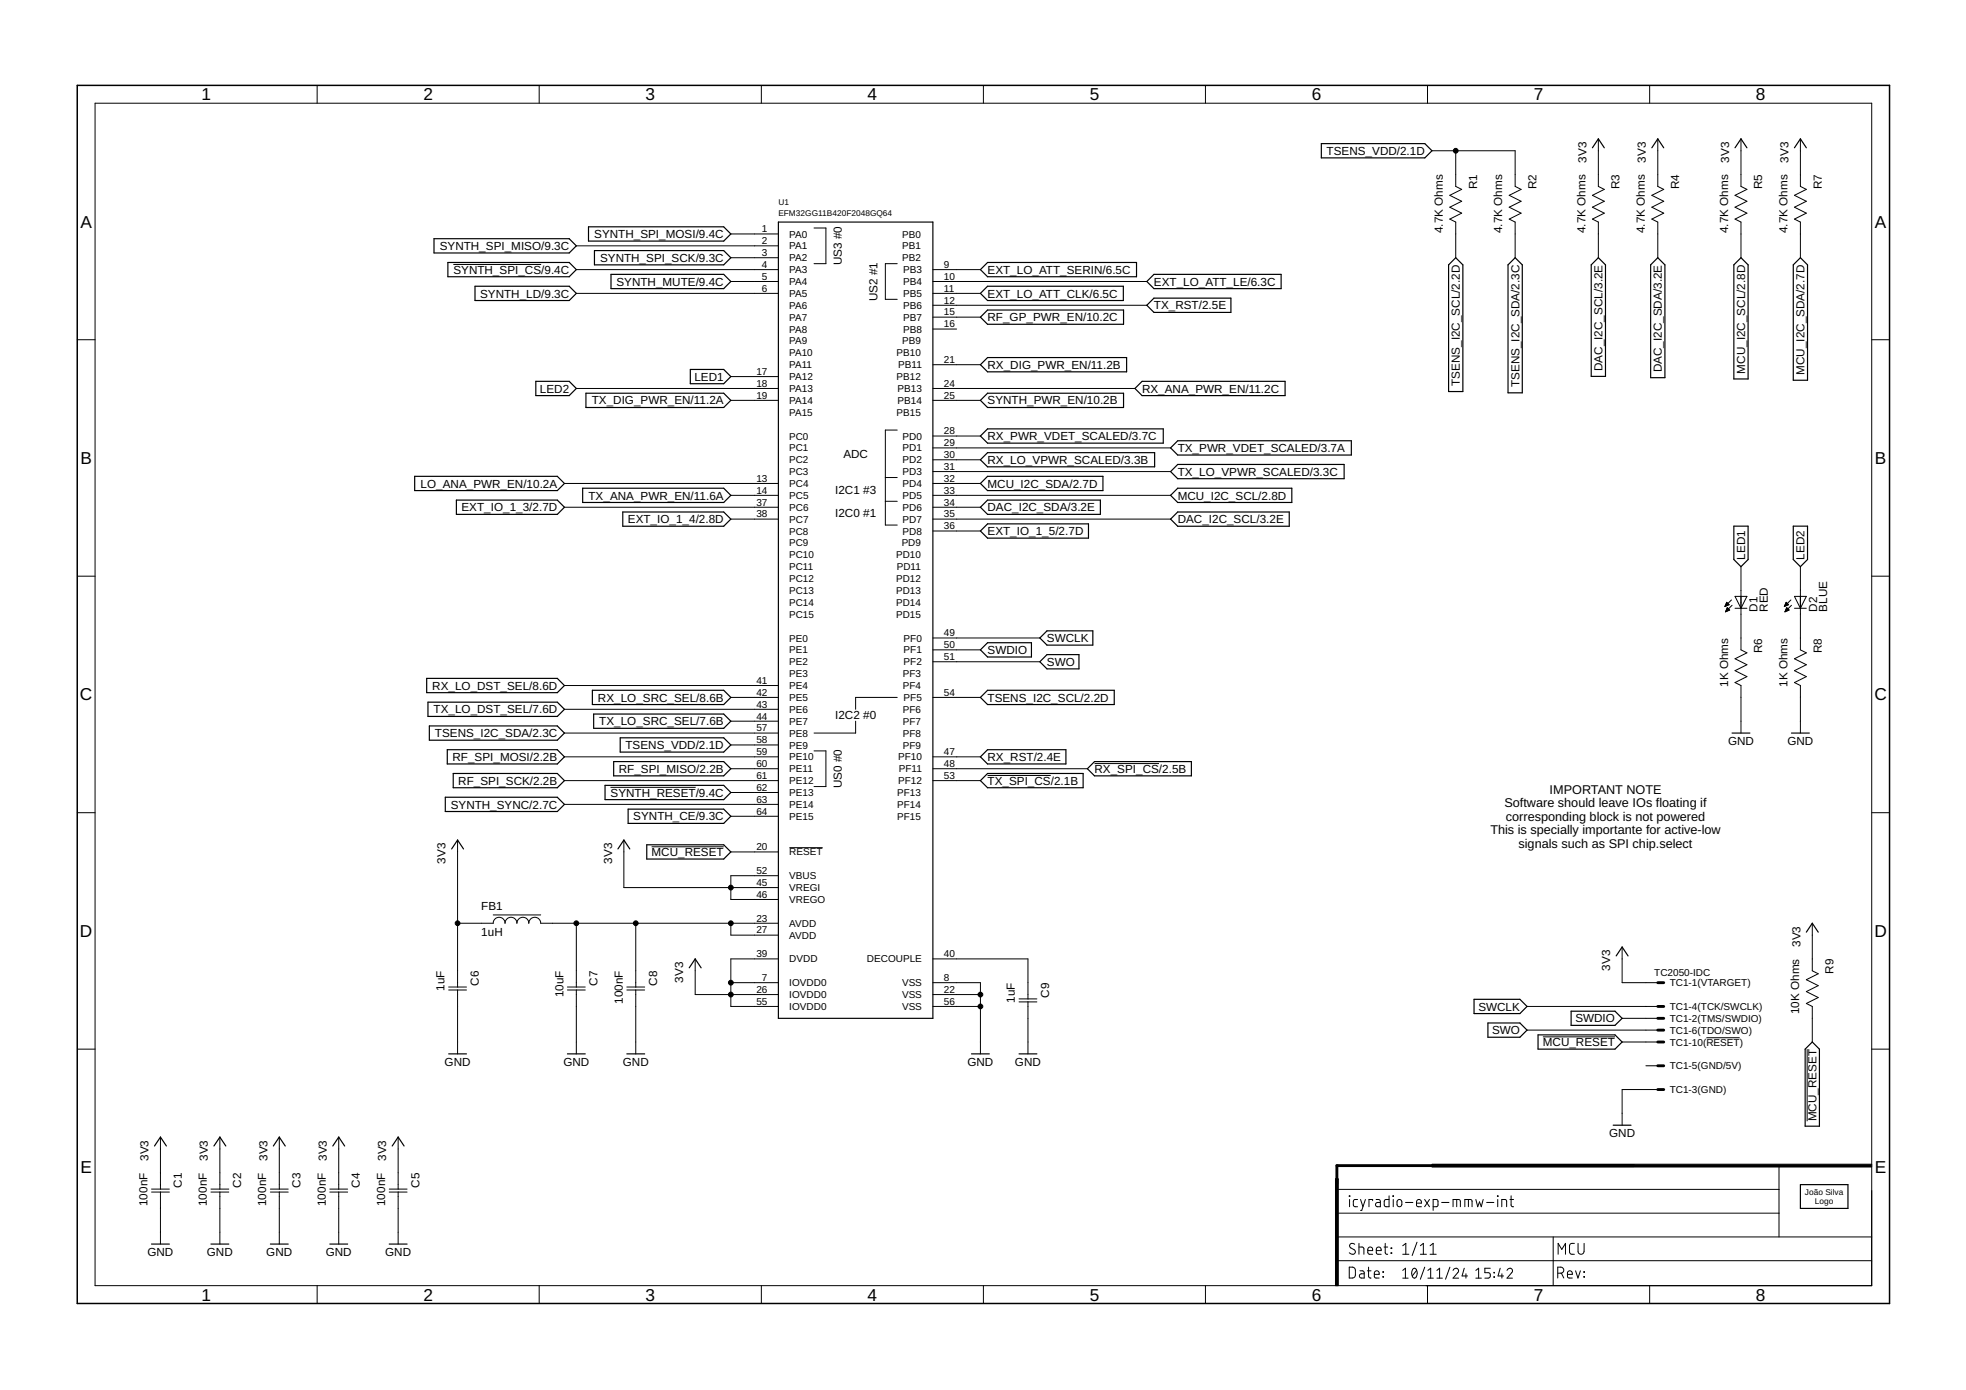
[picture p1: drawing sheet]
<svg xmlns="http://www.w3.org/2000/svg" width="420mm" height="297mm" viewBox="0 0 420 297" stroke-linecap="round" stroke-linejoin="round" font-family="sans-serif">
<g fill="none" stroke="#000" stroke-width=".21">
<path d="M67.8 18.2v3.9M115.2 18.2v3.9M162.7 18.2v3.9M210.2 18.2v3.9M257.6 18.2v3.9M305.1 18.2v3.9M352.6 18.2v3.9M20.3 22.1h379.7v252.6h-379.7zM306 32.2h17.8v7.6l1.3 .7-2.6 1.2 2.6 1.3-2.6 1.3 2.6 1.3-2.6 1.2 1.3 .7v7.6M311.1 32.2v7.6l1.3 .7-2.6 1.2 2.6 1.3-2.6 1.3 2.6 1.3-2.6 1.2 1.3 .7v7.6M341.6 29.7v10.1l1.3 .7-2.6 1.2 2.6 1.3-2.6 1.3 2.6 1.3-2.6 1.2 1.3 .7v7.6M354.3 29.7v10.1l1.3 .7-2.6 1.2 2.6 1.3-2.6 1.3 2.6 1.3-2.6 1.2 1.3 .7v7.6"/>
<path d="M372.1 29.7v10.1l1.2 .7-2.5 1.2 2.5 1.3-2.5 1.3 2.5 1.3-2.5 1.2 1.3 .7v7.6M384.8 29.7v10.1l1.2 .7-2.5 1.2 2.5 1.3-2.5 1.3 2.5 1.3-2.5 1.2 1.3 .7v7.6M96.9 56.5h18.8M123.2 52.5h43.1M123.2 57.6h43.1M156.2 50h10.1M156.2 55.1h10.1M174 48.7h2.5v7.6h-2.5M191.7 56.3h-2.5v7.7h2.5M199.4 57.6h10.1M16.5 72.6h3.8M123.2 62.7h43.1"/>
<path d="M156.2 60.2h10.1M199.4 60.2h45.7M199.4 62.7h10.1M199.4 65.2h45.7M199.4 67.8h10.1M199.4 70.3h5M199.4 77.9h10.1M400 72.6h3.8M123.2 83h43.1M156.2 80.5h10.1M156.2 85.6h10.1M191.7 91.9h-2.5v20.3h2.5"/>
<path d="M199.4 85.6h10.1M199.4 83h43.1M199.4 93.2h10.1M199.4 95.7h50.8M199.4 98.3h10.1M120.6 103.3h45.7M120.6 108.4h45.7M156.2 105.9h10.1M156.2 110.9h10.1M189.2 102h2.5M189.2 107.1h2.5M199.4 103.3h10.1"/>
<path d="M199.4 105.9h50.8M199.4 100.8h50.8M199.4 108.4h10.1M199.4 113.5h10.1M199.4 110.9h50.8M16.5 123.1h3.8M199.4 136.3h22.8M199.4 138.9h10.1M368.7 129.6h.1M368.7 129.5h.3M368.7 129.3h.6M368.8 129.2h.7"/>
<path d="M368.8 130.7h.2M368.9 129.1h.5M368.9 130.6h.4M368.9 129h.4M368.9 130.4h.6M369 128.9h.2M369 130.3h.6M369 128.7h.1M369 130.2h.5M369.1 130.1h.3M369.1 129.9h.1M369.1 129.9l.6 .5-.9 .3z"/>
<path d="M369.5 129.2l-.5-.5-.4 .9M369.5 129.2l-.9 .4M370 128.2l-1.4 1.4M370.2 129.3l-1.4 1.4M370.8 130h2.5M370.8 127.4h2.5l-1.2 2.6zM372.1 121.1v17.8l1.2 .6-2.5 1.3 2.5 1.2-2.5 1.3 2.5 1.3-2.5 1.3 1.3 .6v10.2M381.4 129.6h.1M381.4 129.5h.3M381.4 129.3h.6M381.5 129.2h.7M381.5 130.7h.2"/>
<path d="M381.6 129.1h.5M381.6 130.6h.4M381.6 129h.4M381.6 130.4h.6M381.7 128.9h.1M381.7 130.3h.6M381.7 130.2h.5M381.7 128.7h.1M381.8 130.1h.2M381.8 129.9h.1M381.8 129.9l.6 .5-.9 .3zM382.2 129.2l-.5-.5-.4 .9"/>
<path d="M382.2 129.2l-.9 .4M382.7 128.2l-1.4 1.4M382.9 129.3l-1.4 1.4M383.5 127.4h2.5l-1.2 2.6zM383.5 130h2.5M384.8 121.1v17.8l1.2 .6-2.5 1.3 2.5 1.2-2.5 1.3 2.5 1.3-2.5 1.3 1.3 .6v10.2M400 123.1h3.8M120.6 156.7h45.7M120.6 146.5h45.7M120.6 151.6h45.7M156.2 149h10.1M156.2 154.1h10.1"/>
<path d="M156.2 159.2h10.1M182.9 154.1v2.6h-8.9M191.7 149h-8.8v2.6M199.4 149h10.1M199.4 141.4h22.8M16.5 173.7h3.8M97.8 179.5v31.4M120.6 161.7h45.7M120.6 166.8h45.7M120.6 171.9h45.7M130.5 168.3h18.2M133.3 179.5v10.2h33"/>
<path d="M156.2 164.3h10.1M156.2 169.4h10.1M156.2 174.4h10.1M174 160.5h2.5v7.6h-2.5M199.4 161.7h10.1M199.4 164.3h33M199.4 166.8h10.1M211.1 165.7h13.5M233.9 163.2h13.8M400 173.7h3.8M97.8 197.3h7.6a1.26 1.26 0 0 1 1.3-1.3 1.26 1.26 0 0 1 1.2 1.3 1.27 1.27 0 0 1 1.3-1.3 1.27 1.27 0 0 1 1.3 1.3 1.27 1.27 0 0 1 1.2-1.3 1.27 1.27 0 0 1 1.3 1.3 1.27 1.27 0 0 1 1.3-1.3 1.27 1.27 0 0 1 1.2 1.3h50.8M105.4 195.5h10.1"/>
<path d="M123.2 197.3v13.6M135.9 197.3v13.6M139.3 181h15.4M156.2 182.1h10.1M156.2 197.3v2.5h10.1M166.3 187.1h-10.1v5.1h10.1M168.7 181.1h7.1M387.3 197.3v10.2l1.3 .6-2.6 1.3 2.6 1.2-2.6 1.3 2.6 1.3-2.6 1.2 1.3 .7v7.6M95.9 210.9h3.8M95.9 211.6h3.8M97.8 211.6v13.6M121.3 210.9h3.8"/>
<path d="M121.3 211.6h3.8M123.2 211.6v13.6M134 210.9h3.8M134 211.6h3.8M135.9 211.6v13.6M148.6 204.9v7.6h17.7M156.2 210h10.1M166.3 204.9h-10.1v10.2h10.1M199.4 210h10.1v15.2M199.4 215.1h10.1M199.4 204.9h20.3v8.6M199.4 212.5h10.1"/>
<path d="M217.8 213.5h3.8M217.8 214.1h3.8M219.7 214.1v11.1M326.3 215.1h28M346.7 202.4v7.6h7.6M346.7 217.6h7.6M16.5 224.2h3.8M326.3 220.1h28M329.7 221.6h15.4M346.7 222.7h7.6M351.7 227.8h2.6M354.3 232.8h-7.6v7.7"/>
<path d="M364.7 221.8h7.1M386.2 224.2v15.4M400 224.2h3.8M32.4 254.1h3.8M32.4 254.7h3.8M34.3 243v11.1M34.3 254.7v11.2M45.1 254.1h3.8M45.1 254.7h3.8M47 243v11.1M47 254.7v11.2M57.8 254.1h3.8"/>
<path d="M57.8 254.7h3.8M59.7 243v11.1M59.7 254.7v11.2M70.5 254.1h3.8M70.5 254.7h3.8M72.4 243v11.1M72.4 254.7v11.2M83.2 254.1h3.8M83.2 254.7h3.8M85.1 243v11.1M85.1 254.7v11.2M285.7 254.2h94.5"/>
<path d="M285.7 259.2h94.5M288.4 255.5l.1 .2zM288.4 256.3v1.6M290.1 256.3h-.6l-.3 .4 .1 1.1 .8 .1M290.8 256.3l.5 1.6M291.8 256.3l-.8 2.4h-.2M293.3 256.6v-.3h-.7v1.6M294.1 256.3h.6l.3 .4v1.2h-.6a.46 .46 0 0 1-.4-.5 .46 .46 0 0 1 .4-.4h.6M296.9 255.5v2.4h-.8l-.3-.4 .1-.9 .2-.3h.8M297.7 255.5l.1 .2zM297.8 256.3v1.6M298.8 256.4l.4-.1a.92 .92 0 0 1 .1 1.5l-.3 .1a.92 .92 0 0 1-.2-1.5z"/>
<path d="M300.4 257h1.5M302.7 257.1h1.1a.55 .55 0 0 0-.4-.8 .55 .55 0 0 0-.7 .5l.1 1 1 .1M304.5 256.3l1 1.6M305.5 256.3l-1 1.6M306.3 257.9h.8l.2-.3v-1l-.2-.3h-.8v2.4M308.1 257h1.6M310.5 257.9v-1.6l1.5 .1 .1 1.5M311.3 256.3v1.6M313.1 257.9v-1.6l1.4 .1 .1 1.5M313.8 256.3v1.6M315.4 256.3l.4 1.6 .4-1.1 .4 1.1 .4-1.6M317.7 257h1.6"/>
<path d="M320 255.5l.1 .2zM320.1 256.3v1.6M321 257.9v-1.6l.9 .1 .1 1.5M322.7 256.3h.8M322.9 255.5l.1 2.1 .5 .3M380.2 249.1v15.2M67.8 274.7v3.9M115.2 274.7v3.9M162.7 274.7v3.9M210.2 274.7v3.9M257.6 274.7v3.9M285.7 269.4h114.3"/>
<path d="M285.7 264.3h114.3M288.4 270.8h.8l.4 .4v1.5l-.4 .4h-.8zM289.5 265.9a.58 .58 0 0 0-.9-.1 .58 .58 0 0 0 .1 .9l.7 .4a.58 .58 0 0 1 .1 .8 .58 .58 0 0 1-.9 0l-.2-.2M290.4 266.5l1 .1 .1 1.4M290.4 265.7v2.3M290.6 271.6h.7l.2 .3v1.2h-.5a.46 .46 0 0 1-.5-.4 .46 .46 0 0 1 .5-.5h.5M292.2 271.6h.8M292.3 267.3h1a.54 .54 0 0 0-.3-.8 .54 .54 0 0 0-.7 .5l.1 .9 .9 .1M292.5 270.8v1.9l.1 .3 .4 .1M293.7 272.3h1a.54 .54 0 0 0-.3-.7 .54 .54 0 0 0-.7 .5l.1 .9 .9 .1M294.1 267.3h1.1a.54 .54 0 0 0-.4-.8 .54 .54 0 0 0-.7 .5l.1 .9 1 .1M295.6 272.8l.1 .1z"/>
<path d="M295.6 271.8l.1 .1zM295.8 266.5h.8M296 265.7l.1 2.1 .5 .2M297.3 266.7l.1 .1zM297.3 267.7l.1 .1zM299.8 268h1.3M299.8 273.1h1.1M299.8 271.5l.6-.5v2.1M299.8 266.2l.6-.5v2.3M302 271.2l.1-.1a.88 .88 0 0 1 .8 1.2l-.1 .3a.51 .51 0 0 1-.5 .5 .51 .51 0 0 1-.5-.5l-.1-.8zM302.7 271.5l-.9 1.2M302.8 265.5l-1 2.8"/>
<path d="M303.6 268h1.2M303.6 266.2l.6-.5v2.3M304.5 270.8l-.9 2.6M305.1 274.7v3.9M305.2 273.1h1.1M305.2 271.5l.6-.5v2.1M305.6 268h1.3M305.6 266.2l.7-.5v2.3M307.1 273.1h1.2M307.1 271.5l.6-.5v2.1M309.9 270.8l-1 2.6M310.5 271.5a.58 .58 0 0 1 .9-.5 .58 .58 0 0 1 .1 1l-1 1.1h1.2"/>
<path d="M312.9 271l-.4 1.7h1.1M313.3 272.2v.9M315.4 273.1h1.2M315.4 271.5l.6-.5v2.1M318.5 271h-1.2v1h.7a.59 .59 0 0 1 .5 .6 .59 .59 0 0 1-.5 .5h-.7M319.3 271.9l.1 .1zM319.3 272.8l.1 .2zM320.6 271l-.5 1.7h1.2M321 272.2v.9M322.1 271.5a.58 .58 0 0 1 .8-.5 .58 .58 0 0 1 .2 1l-1 1.1h1.1M331.9 264.3v10.4M332.9 272.1h.6a.65 .65 0 0 0 .7-.7 .65 .65 0 0 0-.7-.6h-.6v2.3"/>
<path d="M333 268v-2.3l.8 1.3 .8-1.3v2.3M333.7 272.1l.5 1M335 272.3h1a.54 .54 0 0 0-.3-.7 .54 .54 0 0 0-.7 .5l.1 .9 .9 .1M336.5 265.7h-.8l-.3 .5v1.5l.4 .3h.7M336.7 271.6l.5 1.5 .6-1.5M337.2 265.7v1.7a.65 .65 0 0 0 .7 .6 .65 .65 0 0 0 .6-.6v-1.7M338.5 271.8l.1 .1zM338.5 272.8l.1 .1zM352.6 274.7v3.9"/>
</g>
<g fill="none" stroke="#000" stroke-width=".25">
<path d="M282.4 30.7h22.1l1.5 1.5-1.5 1.5h-22.1zM340.3 31.6l1.3-1.9 1.3 1.9M353 31.6l1.3-1.9 1.3 1.9M370.8 31.6l1.3-1.9 1.2 1.9M383.5 31.6l1.3-1.9 1.2 1.9M92.8 51h28.8l1.6 1.5-1.6 1.6h-28.8zM95.7 56.1h25.9l1.6 1.5-1.6 1.5h-25.9zM125.8 48.5h28.9l1.5 1.5-1.5 1.5h-28.9zM127 53.6h27.7l1.5 1.5-1.5 1.5h-27.7zM130.6 58.6h24.1l1.5 1.6-1.5 1.5h-24.1zM166.3 47.5h33.1v170.1h-33.1zM209.5 57.6l1.6-1.5h31.8v3h-31.8z"/>
<path d="M311.1 55.1l1.5 1.5v27.1h-3v-27.1zM323.8 55.1l1.5 1.5v27.3h-3v-27.3zM341.6 55.1l1.5 1.5v23.8h-3v-23.8zM354.3 55.1l1.5 1.5v24.1h-3v-24.1zM372.1 55.1l1.5 1.5v24.4h-3.1v-24.4zM384.8 55.1l1.5 1.5v24.7h-3.1v-24.7zM101.5 61.2h20.1l1.6 1.5-1.6 1.5h-20.1zM147.5 79h7.2l1.5 1.5-1.5 1.5h-7.2zM209.5 67.8l1.6-1.5h29v3h-29zM209.5 62.7l1.6-1.5h29v3h-29zM209.5 77.9l1.6-1.5h29.7v3.1h-29.7zM245.1 60.2l1.5-1.6h27.2v3.1h-27.2z"/>
<path d="M245.1 65.2l1.5-1.5h16.5v3.1h-16.5zM114.5 81.5h7.1l1.6 1.5-1.6 1.5h-7.1zM125.2 84h29.5l1.5 1.6-1.5 1.5h-29.5zM209.5 98.3l1.6-1.6h35.7v3.1h-35.7zM209.5 93.2l1.6-1.5h37.5v3h-37.5zM209.5 85.6l1.6-1.6h29v3.1h-29zM242.5 83l1.6-1.5h30.5v3h-30.5zM250.2 95.7l1.5-1.5h37.1v3h-37.1zM88.6 101.8h30.5l1.5 1.5-1.5 1.5h-30.5zM97.5 106.9h21.6l1.5 1.5-1.5 1.5h-21.6zM124.5 104.3h30.2l1.5 1.6-1.5 1.5h-30.2zM133.1 109.4h21.6l1.5 1.5-1.5 1.6h-21.6z"/>
<path d="M209.5 103.3l1.6-1.5h24.6v3h-24.6zM209.5 108.4l1.6-1.5h24.1v3h-24.1zM209.5 113.5l1.6-1.5h21.5v3h-21.5zM250.2 105.9l1.5-1.6h24.4v3.1h-24.4zM250.2 110.9l1.5-1.5h23.8v3.1h-23.8zM250.2 100.8l1.5-1.5h35.6v3h-35.6zM370.5 112.4h3.1v7.2l-1.5 1.5-1.6-1.5zM383.2 112.4h3.1v7.2l-1.5 1.5-1.6-1.5zM211.1 137.4h9.3v3h-9.3l-1.6-1.5zM223.8 139.9h6.8v3h-6.8l-1.6-1.5zM223.8 134.8h9.8v3.1h-9.8l-1.6-1.6zM91.2 145h27.9l1.5 1.5-1.5 1.5h-27.9z"/>
<path d="M91.5 150.1h27.6l1.5 1.5-1.5 1.5h-27.6zM91.8 155.1h27.3l1.5 1.6-1.5 1.5h-27.3zM126.6 147.5h28.1l1.5 1.5-1.5 1.6h-28.1zM126.9 152.6h27.8l1.5 1.5-1.5 1.5h-27.8zM132.5 157.7h22.2l1.5 1.5-1.5 1.5h-22.2zM211.1 147.5h27v3.1h-27l-1.6-1.6zM370.2 156.7h3.8M382.9 156.7h3.8M95.2 170.4h23.9l1.5 1.5-1.5 1.5h-23.9zM95.6 160.2h23.5l1.5 1.5-1.5 1.6h-23.5zM96.9 165.3h22.2l1.5 1.5-1.5 1.5h-22.2zM129.3 167.8h25.4l1.5 1.6-1.5 1.5h-25.4z"/>
<path d="M131.1 162.8h23.6l1.5 1.5-1.5 1.5h-23.6zM134.2 172.9h20.5l1.5 1.5-1.5 1.6h-20.5zM211.1 165.3h20.4v3h-20.4l-1.6-1.5zM211.1 160.2h16.7v3.1h-16.7l-1.6-1.6zM233.9 162.8h20.7v3h-20.7l-1.5-1.5zM96.5 181.4l1.3-1.9 1.3 1.9M132.1 181.4l1.2-1.9 1.3 1.9M138.2 180.5h16.5l1.5 1.6-1.5 1.5h-16.5zM386 199.2l1.3-1.9 1.3 1.9M147.3 206.8l1.3-1.9 1.2 1.9M315 213.6h9.8l1.5 1.5-1.5 1.5h-9.8zM318 218.6h6.8l1.5 1.5-1.5 1.6h-6.8z"/>
<path d="M335.8 216.1h9.3l1.6 1.5-1.6 1.5h-9.3zM345.4 204.3l1.3-1.9 1.2 1.9M95.9 225.2h3.8M121.3 225.2h3.8M134 225.2h3.8M207.6 225.2h3.8M217.8 225.2h3.8M328.7 221.1h16.4l1.6 1.6-1.6 1.5h-16.4zM387.3 222.7l1.5 1.5v16.5h-3v-16.5zM33 244.9l1.3-1.9 1.3 1.9M45.7 244.9l1.3-1.9 1.3 1.9M58.4 244.9l1.3-1.9 1.3 1.9"/>
<path d="M71.1 244.9l1.3-1.9 1.3 1.9M83.8 244.9l1.3-1.9 1.3 1.9M344.8 240.5h3.8M384.8 253.2h10.1v5h-10.1zM32.4 265.9h3.8M45.1 265.9h3.8M57.8 265.9h3.8M70.5 265.9h3.8M83.2 265.9h3.8"/>
</g>
<path d="M16.5 18.2h387.3v260.4h-387.3z" fill="none" stroke="#000" stroke-width=".32"/>
<path d="M285.4 251.9h.6v22.8h-.6zM306 248.8h94v.6h-94z" fill="#000" stroke="#000" stroke-width=".21"/>
<path d="M354.3 210h1.3M354.3 217.6h1.3M354.3 215.1h1.3M354.3 232.8h1.3M354.3 227.8h1.3M354.3 220.1h1.3M354.3 222.7h1.3M349.2 249.1h-63.5v3.8" fill="none" stroke="#000" stroke-width=".61"/>
<g fill="#000" stroke="#000" stroke-width=".21">
<circle cx="311.1" cy="32.2" r=".51"/>
<circle cx="97.8" cy="197.3" r=".51"/>
<circle cx="123.2" cy="197.3" r=".51"/>
<circle cx="135.9" cy="197.3" r=".51"/>
<circle cx="156.2" cy="189.7" r=".51"/>
<circle cx="156.2" cy="197.3" r=".51"/>
<circle cx="156.2" cy="210" r=".51"/>
<circle cx="156.2" cy="212.5" r=".51"/>
<circle cx="209.5" cy="212.5" r=".51"/>
<circle cx="209.5" cy="215.1" r=".51"/>
</g>
<g font-size="3.7">
<text x="43" y="21.4">1</text>
<text x="90.5" y="21.4">2</text>
<text x="138" y="21.4">3</text>
<text x="185.4" y="21.4">4</text>
<text x="232.9" y="21.4">5</text>
<text x="280.3" y="21.4">6</text>
<text x="327.8" y="21.4">7</text>
<text x="375.3" y="21.4">8</text>
<text x="17.2" y="48.6">A</text>
<text x="400.7" y="48.6">A</text>
<text x="17.2" y="99.2">B</text>
<text x="400.7" y="99.2">B</text>
<text x="17.1" y="149.7">C</text>
<text x="400.6" y="149.7">C</text>
<text x="17.1" y="200.2">D</text>
<text x="400.6" y="200.2">D</text>
<text x="17.2" y="250.8">E</text>
<text x="400.7" y="250.8">E</text>
<text x="43" y="277.9">1</text>
<text x="90.5" y="277.9">2</text>
<text x="138" y="277.9">3</text>
<text x="185.4" y="277.9">4</text>
<text x="232.9" y="277.9">5</text>
<text x="280.3" y="277.9">6</text>
<text x="327.8" y="277.9">7</text>
<text x="375.3" y="277.9">8</text>
</g>
<g font-size="2.7">
<text x="321.5" y="172.5">Software should leave IOs floating if</text>
<text x="331.2" y="169.6">IMPORTANT NOTE</text>
<text x="318.5" y="178.3">This is specially importante for active-low</text>
<text x="321.8" y="175.4">corresponding block is not powered</text>
<text x="324.5" y="181.2">signals such as SPI chip.select</text>
</g>
<g font-size="2.5">
<text x="283.5" y="33.1">TSENS_VDD/2.1D</text>
<text x="339.1" y="34.8" transform="rotate(-90 339.1 34.8)">3V3</text>
<text x="351.8" y="34.8" transform="rotate(-90 351.8 34.8)">3V3</text>
<text x="369.5" y="34.8" transform="rotate(-90 369.5 34.8)">3V3</text>
<text x="382.2" y="34.8" transform="rotate(-90 382.2 34.8)">3V3</text>
<text x="315.7" y="40.5" transform="rotate(-90 315.7 40.5)">R1</text>
<text x="328.4" y="40.5" transform="rotate(-90 328.4 40.5)">R2</text>
<text x="346.1" y="40.5" transform="rotate(-90 346.1 40.5)">R3</text>
<text x="358.8" y="40.5" transform="rotate(-90 358.8 40.5)">R4</text>
<text x="376.6" y="40.5" transform="rotate(-90 376.6 40.5)">R5</text>
<text x="389.3" y="40.5" transform="rotate(-90 389.3 40.5)">R7</text>
<text x="94" y="53.4">SYNTH_SPI_MISO/9.3C</text>
<text x="127" y="50.9">SYNTH_SPI_MOSI/9.4C</text>
<text x="308.3" y="49.8" transform="rotate(-90 308.3 49.8)">4.7K Ohms</text>
<text x="321" y="49.8" transform="rotate(-90 321 49.8)">4.7K Ohms</text>
<text x="338.8" y="49.8" transform="rotate(-90 338.8 49.8)">4.7K Ohms</text>
<text x="351.5" y="49.8" transform="rotate(-90 351.5 49.8)">4.7K Ohms</text>
<text x="369.3" y="49.8" transform="rotate(-90 369.3 49.8)">4.7K Ohms</text>
<text x="382" y="49.8" transform="rotate(-90 382 49.8)">4.7K Ohms</text>
<text x="96.9" y="58.5">SYNTH_SPI_CS/9.4C</text>
<text x="128.2" y="56">SYNTH_SPI_SCK/9.3C</text>
<text x="179.9" y="56.7" transform="rotate(-90 179.9 56.7)">US3 #0</text>
<text x="211.1" y="58.5">EXT_LO_ATT_SERIN/6.5C</text>
<text x="102.6" y="63.6">SYNTH_LD/9.3C</text>
<text x="131.7" y="61">SYNTH_MUTE/9.4C</text>
<text x="187.6" y="64.3" transform="rotate(-90 187.6 64.3)">US2 #1</text>
<text x="211.1" y="63.6">EXT_LO_ATT_CLK/6.5C</text>
<text x="246.6" y="61">EXT_LO_ATT_LE/6.3C</text>
<text x="211.1" y="68.7">RF_GP_PWR_EN/10.2C</text>
<text x="246.6" y="66.1">TX_RST/2.5E</text>
<text x="115.4" y="83.9">LED2</text>
<text x="148.4" y="81.4">LED1</text>
<text x="211.1" y="78.8">RX_DIG_PWR_EN/11.2B</text>
<text x="244.1" y="83.9">RX_ANA_PWR_EN/11.2C</text>
<text x="312" y="82.5" transform="rotate(-90 312 82.5)">TSENS_I2C_SCL/2.2D</text>
<text x="324.7" y="82.8" transform="rotate(-90 324.7 82.8)">TSENS_I2C_SDA/2.3C</text>
<text x="342.5" y="79.3" transform="rotate(-90 342.5 79.3)">DAC_I2C_SCL/3.2E</text>
<text x="355.2" y="79.6" transform="rotate(-90 355.2 79.6)">DAC_I2C_SDA/3.2E</text>
<text x="373" y="79.8" transform="rotate(-90 373 79.8)">MCU_I2C_SCL/2.8D</text>
<text x="385.7" y="80.1" transform="rotate(-90 385.7 80.1)">MCU_I2C_SDA/2.7D</text>
<text x="126.5" y="86.4">TX_DIG_PWR_EN/11.2A</text>
<text x="211.1" y="86.4">SYNTH_PWR_EN/10.2B</text>
<text x="211.1" y="94.1">RX_PWR_VDET_SCALED/3.7C</text>
<text x="180.2" y="97.9">ADC</text>
<text x="211.1" y="99.1">RX_LO_VPWR_SCALED/3.3B</text>
<text x="251.7" y="101.7">TX_LO_VPWR_SCALED/3.3C</text>
<text x="251.7" y="96.6">TX_PWR_VDET_SCALED/3.7A</text>
<text x="89.9" y="104.2">LO_ANA_PWR_EN/10.2A</text>
<text x="125.8" y="106.8">TX_ANA_PWR_EN/11.6A</text>
<text x="178.5" y="105.5">I2C1 #3</text>
<text x="211.1" y="104.2">MCU_I2C_SDA/2.7D</text>
<text x="251.7" y="106.8">MCU_I2C_SCL/2.8D</text>
<text x="98.6" y="109.3">EXT_IO_1_3/2.7D</text>
<text x="134.2" y="111.8">EXT_IO_1_4/2.8D</text>
<text x="178.5" y="110.6">I2C0 #1</text>
<text x="211.1" y="109.3">DAC_I2C_SDA/3.2E</text>
<text x="251.7" y="111.8">DAC_I2C_SCL/3.2E</text>
<text x="211.1" y="114.4">EXT_IO_1_5/2.7D</text>
<text x="373" y="119.6" transform="rotate(-90 373 119.6)">LED1</text>
<text x="385.7" y="119.6" transform="rotate(-90 385.7 119.6)">LED2</text>
<text x="375.6" y="130.8" transform="rotate(-90 375.6 130.8)">D1</text>
<text x="377.8" y="130.8" transform="rotate(-90 377.8 130.8)">RED</text>
<text x="388.3" y="130.8" transform="rotate(-90 388.3 130.8)">D2</text>
<text x="390.5" y="130.8" transform="rotate(-90 390.5 130.8)">BLUE</text>
<text x="223.7" y="137.2">SWCLK</text>
<text x="211.1" y="139.8">SWDIO</text>
<text x="223.7" y="142.3">SWO</text>
<text x="376.6" y="139.5" transform="rotate(-90 376.6 139.5)">R6</text>
<text x="389.3" y="139.5" transform="rotate(-90 389.3 139.5)">R8</text>
<text x="92.4" y="147.4">RX_LO_DST_SEL/8.6D</text>
<text x="127.8" y="149.9">RX_LO_SRC_SEL/8.6B</text>
<text x="211.1" y="149.9">TSENS_I2C_SCL/2.2D</text>
<text x="369.3" y="146.8" transform="rotate(-90 369.3 146.8)">1K Ohms</text>
<text x="382" y="146.8" transform="rotate(-90 382 146.8)">1K Ohms</text>
<text x="92.7" y="152.5">TX_LO_DST_SEL/7.6D</text>
<text x="128.1" y="155">TX_LO_SRC_SEL/7.6B</text>
<text x="178.5" y="153.7">I2C2 #0</text>
<text x="93" y="157.5">TSENS_I2C_SDA/2.3C</text>
<text x="133.7" y="160.1">TSENS_VDD/2.1D</text>
<text x="369.3" y="159.2">GND</text>
<text x="382" y="159.2">GND</text>
<text x="96.7" y="162.6">RF_SPI_MOSI/2.2B</text>
<text x="97.9" y="167.7">RF_SPI_SCK/2.2B</text>
<text x="132.3" y="165.2">RF_SPI_MISO/2.2B</text>
<text x="211.1" y="167.7">TX_SPI_CS/2.1B</text>
<text x="211.1" y="162.6">RX_RST/2.4E</text>
<text x="233.9" y="165.2">RX_SPI_CS/2.5B</text>
<text x="96.3" y="172.8">SYNTH_SYNC/2.7C</text>
<text x="130.5" y="170.2">SYNTH_RESET/9.4C</text>
<text x="179.9" y="168.4" transform="rotate(-90 179.9 168.4)">US0 #0</text>
<text x="135.3" y="175.3">SYNTH_CE/9.3C</text>
<text x="95.2" y="184.6" transform="rotate(-90 95.2 184.6)">3V3</text>
<text x="130.8" y="184.6" transform="rotate(-90 130.8 184.6)">3V3</text>
<text x="139.3" y="182.9">MCU_RESET</text>
<text x="102.9" y="194.5">FB1</text>
<text x="102.9" y="200.1">1uH</text>
<text x="384.8" y="202.4" transform="rotate(-90 384.8 202.4)">3V3</text>
<text x="146" y="210" transform="rotate(-90 146 210)">3V3</text>
<text x="344.1" y="207.4" transform="rotate(-90 344.1 207.4)">3V3</text>
<text x="391.9" y="208.1" transform="rotate(-90 391.9 208.1)">R9</text>
<text x="95" y="211.8" transform="rotate(-90 95 211.8)">1uF</text>
<text x="102.3" y="210.6" transform="rotate(-90 102.3 210.6)">C6</text>
<text x="120.4" y="213.2" transform="rotate(-90 120.4 213.2)">10uF</text>
<text x="127.7" y="210.6" transform="rotate(-90 127.7 210.6)">C7</text>
<text x="133.1" y="214.6" transform="rotate(-90 133.1 214.6)">100nF</text>
<text x="140.4" y="210.6" transform="rotate(-90 140.4 210.6)">C8</text>
<text x="216.9" y="214.3" transform="rotate(-90 216.9 214.3)">1uF</text>
<text x="224.2" y="213.2" transform="rotate(-90 224.2 213.2)">C9</text>
<text x="315.9" y="216">SWCLK</text>
<text x="318.9" y="221">SWO</text>
<text x="336.7" y="218.5">SWDIO</text>
<text x="384.5" y="216.7" transform="rotate(-90 384.5 216.7)">10K Ohms</text>
<text x="95" y="227.8">GND</text>
<text x="120.4" y="227.8">GND</text>
<text x="133.1" y="227.8">GND</text>
<text x="206.8" y="227.8">GND</text>
<text x="216.9" y="227.8">GND</text>
<text x="329.7" y="223.6">MCU_RESET</text>
<text x="388.2" y="239.6" transform="rotate(-90 388.2 239.6)">MCU_RESET</text>
<text x="343.9" y="243">GND</text>
<text x="31.7" y="248.1" transform="rotate(-90 31.7 248.1)">3V3</text>
<text x="44.4" y="248.1" transform="rotate(-90 44.4 248.1)">3V3</text>
<text x="57.1" y="248.1" transform="rotate(-90 57.1 248.1)">3V3</text>
<text x="69.8" y="248.1" transform="rotate(-90 69.8 248.1)">3V3</text>
<text x="82.5" y="248.1" transform="rotate(-90 82.5 248.1)">3V3</text>
<text x="31.5" y="257.7" transform="rotate(-90 31.5 257.7)">100nF</text>
<text x="38.8" y="253.8" transform="rotate(-90 38.8 253.8)">C1</text>
<text x="44.2" y="257.7" transform="rotate(-90 44.2 257.7)">100nF</text>
<text x="51.5" y="253.8" transform="rotate(-90 51.5 253.8)">C2</text>
<text x="56.9" y="257.7" transform="rotate(-90 56.9 257.7)">100nF</text>
<text x="64.2" y="253.8" transform="rotate(-90 64.2 253.8)">C3</text>
<text x="69.6" y="257.7" transform="rotate(-90 69.6 257.7)">100nF</text>
<text x="76.9" y="253.8" transform="rotate(-90 76.9 253.8)">C4</text>
<text x="82.3" y="257.7" transform="rotate(-90 82.3 257.7)">100nF</text>
<text x="89.6" y="253.8" transform="rotate(-90 89.6 253.8)">C5</text>
<text x="31.5" y="268.4">GND</text>
<text x="44.2" y="268.4">GND</text>
<text x="56.9" y="268.4">GND</text>
<text x="69.6" y="268.4">GND</text>
<text x="82.3" y="268.4">GND</text>
</g>
<g font-size="2.1">
<text x="162.8" y="49.6">1</text>
<text x="162.8" y="52.2">2</text>
<text x="168.7" y="50.8">PA0</text>
<text x="168.7" y="53.3">PA1</text>
<text x="192.8" y="53.3">PB1</text>
<text x="192.8" y="50.8">PB0</text>
<text x="162.8" y="54.7">3</text>
<text x="162.8" y="57.3">4</text>
<text x="162.8" y="59.8">5</text>
<text x="168.7" y="55.8">PA2</text>
<text x="168.7" y="58.4">PA3</text>
<text x="192.8" y="55.8">PB2</text>
<text x="193" y="58.4">PB3</text>
<text x="201.7" y="57.3">9</text>
<text x="201.7" y="59.8">10</text>
<text x="162.8" y="62.3">6</text>
<text x="168.6" y="66">PA6</text>
<text x="168.7" y="60.9">PA4</text>
<text x="168.7" y="63.5">PA5</text>
<text x="193" y="60.9">PB4</text>
<text x="193" y="63.5">PB5</text>
<text x="193" y="66">PB6</text>
<text x="201.7" y="62.3">11</text>
<text x="201.7" y="64.9">12</text>
<text x="168.6" y="68.5">PA7</text>
<text x="168.6" y="71.1">PA8</text>
<text x="193" y="68.5">PB7</text>
<text x="193" y="71.1">PB8</text>
<text x="201.7" y="67.4">15</text>
<text x="201.7" y="70">16</text>
<text x="168.6" y="73.6">PA9</text>
<text x="168.6" y="76.2">PA10</text>
<text x="191.6" y="76.2">PB10</text>
<text x="192.8" y="73.6">PB9</text>
<text x="201.7" y="77.6">21</text>
<text x="161.6" y="80.1">17</text>
<text x="161.6" y="82.7">18</text>
<text x="168.6" y="78.7">PA11</text>
<text x="168.7" y="81.2">PA12</text>
<text x="168.7" y="83.8">PA13</text>
<text x="191.6" y="81.2">PB12</text>
<text x="191.8" y="83.8">PB13</text>
<text x="192" y="78.7">PB11</text>
<text x="201.7" y="82.7">24</text>
<text x="161.6" y="85.2">19</text>
<text x="168.6" y="88.8">PA15</text>
<text x="168.7" y="86.3">PA14</text>
<text x="191.6" y="88.8">PB15</text>
<text x="191.8" y="86.3">PB14</text>
<text x="201.7" y="85.2">25</text>
<text x="168.6" y="93.9">PC0</text>
<text x="192.9" y="93.9">PD0</text>
<text x="201.7" y="92.8">28</text>
<text x="201.7" y="95.4">29</text>
<text x="168.6" y="101.5">PC3</text>
<text x="168.6" y="99">PC2</text>
<text x="168.6" y="96.5">PC1</text>
<text x="192.9" y="96.5">PD1</text>
<text x="192.9" y="99">PD2</text>
<text x="192.9" y="101.5">PD3</text>
<text x="201.7" y="97.9">30</text>
<text x="201.7" y="100.4">31</text>
<text x="161.6" y="103">13</text>
<text x="161.6" y="105.5">14</text>
<text x="168.7" y="104.1">PC4</text>
<text x="168.7" y="106.6">PC5</text>
<text x="192.9" y="104.1">PD4</text>
<text x="192.9" y="106.6">PD5</text>
<text x="201.7" y="103">32</text>
<text x="201.7" y="105.5">33</text>
<text x="161.6" y="108">37</text>
<text x="161.6" y="110.6">38</text>
<text x="168.7" y="109.2">PC6</text>
<text x="168.7" y="111.7">PC7</text>
<text x="192.9" y="109.2">PD6</text>
<text x="192.9" y="111.7">PD7</text>
<text x="201.7" y="108">34</text>
<text x="201.7" y="113.1">36</text>
<text x="201.7" y="110.6">35</text>
<text x="168.6" y="114.2">PC8</text>
<text x="168.6" y="116.8">PC9</text>
<text x="168.6" y="119.3">PC10</text>
<text x="191.5" y="119.3">PD10</text>
<text x="192.7" y="116.8">PD9</text>
<text x="192.9" y="114.2">PD8</text>
<text x="168.6" y="124.4">PC12</text>
<text x="168.6" y="121.9">PC11</text>
<text x="191.5" y="124.4">PD12</text>
<text x="191.7" y="121.9">PD11</text>
<text x="168.6" y="126.9">PC13</text>
<text x="168.6" y="129.5">PC14</text>
<text x="191.5" y="126.9">PD13</text>
<text x="191.5" y="129.5">PD14</text>
<text x="168.6" y="132">PC15</text>
<text x="168.6" y="137.1">PE0</text>
<text x="191.5" y="132">PD15</text>
<text x="193.1" y="137.1">PF0</text>
<text x="201.7" y="136">49</text>
<text x="168.6" y="139.6">PE1</text>
<text x="168.6" y="142.2">PE2</text>
<text x="193.1" y="139.6">PF1</text>
<text x="193.1" y="142.2">PF2</text>
<text x="201.7" y="138.5">50</text>
<text x="201.7" y="141.1">51</text>
<text x="161.6" y="146.1">41</text>
<text x="161.6" y="148.7">42</text>
<text x="168.6" y="144.7">PE3</text>
<text x="168.7" y="147.3">PE4</text>
<text x="168.7" y="149.8">PE5</text>
<text x="192.9" y="144.7">PF3</text>
<text x="192.9" y="147.3">PF4</text>
<text x="193.1" y="149.8">PF5</text>
<text x="201.7" y="148.7">54</text>
<text x="161.6" y="151.2">43</text>
<text x="161.6" y="153.8">44</text>
<text x="168.7" y="152.3">PE6</text>
<text x="168.7" y="154.9">PE7</text>
<text x="192.9" y="152.3">PF6</text>
<text x="192.9" y="154.9">PF7</text>
<text x="161.6" y="156.3">57</text>
<text x="161.6" y="158.8">58</text>
<text x="161.6" y="161.4">59</text>
<text x="168.7" y="157.4">PE8</text>
<text x="168.7" y="160">PE9</text>
<text x="192.9" y="157.4">PF8</text>
<text x="192.9" y="160">PF9</text>
<text x="201.7" y="161.4">47</text>
<text x="161.6" y="163.9">60</text>
<text x="161.6" y="166.5">61</text>
<text x="168.7" y="162.5">PE10</text>
<text x="168.7" y="165">PE11</text>
<text x="168.7" y="167.6">PE12</text>
<text x="191.9" y="162.5">PF10</text>
<text x="191.9" y="167.6">PF12</text>
<text x="192.1" y="165">PF11</text>
<text x="201.7" y="163.9">48</text>
<text x="201.7" y="166.5">53</text>
<text x="161.6" y="169">62</text>
<text x="161.6" y="171.5">63</text>
<text x="168.7" y="170.1">PE13</text>
<text x="168.7" y="172.7">PE14</text>
<text x="191.7" y="170.1">PF13</text>
<text x="191.7" y="172.7">PF14</text>
<text x="161.6" y="174.1">64</text>
<text x="168.7" y="175.2">PE15</text>
<text x="191.7" y="175.2">PF15</text>
<text x="161.6" y="181.7">20</text>
<text x="168.7" y="182.8">RESET</text>
<text x="161.6" y="186.8">52</text>
<text x="161.6" y="189.3">45</text>
<text x="161.6" y="191.9">46</text>
<text x="168.7" y="187.9">VBUS</text>
<text x="168.7" y="190.4">VREGI</text>
<text x="161.6" y="196.9">23</text>
<text x="168.7" y="193">VREGO</text>
<text x="161.6" y="199.5">27</text>
<text x="168.7" y="200.6">AVDD</text>
<text x="168.7" y="198">AVDD</text>
<text x="161.6" y="204.6">39</text>
<text x="162.8" y="209.6">7</text>
<text x="168.7" y="205.7">DVDD</text>
<text x="185.3" y="205.7">DECOUPLE</text>
<text x="201.7" y="204.6">40</text>
<text x="201.7" y="209.6">8</text>
<text x="353.5" y="208.6">TC2050-IDC</text>
<text x="161.6" y="212.2">26</text>
<text x="161.6" y="214.7">55</text>
<text x="168.7" y="210.7">IOVDD0</text>
<text x="168.7" y="213.3">IOVDD0</text>
<text x="168.7" y="215.8">IOVDD0</text>
<text x="192.8" y="210.7">VSS</text>
<text x="192.8" y="213.3">VSS</text>
<text x="192.8" y="215.8">VSS</text>
<text x="201.7" y="212.2">22</text>
<text x="201.7" y="214.7">56</text>
<text x="356.8" y="210.7">TC1-1(VTARGET)</text>
<text x="356.8" y="215.8">TC1-4(TCK/SWCLK)</text>
<text x="356.8" y="218.4">TC1-2(TMS/SWDIO)</text>
<text x="356.8" y="220.9">TC1-6(TDO/SWO)</text>
<text x="356.8" y="223.4">TC1-10(RESET)</text>
<text x="356.8" y="233.6">TC1-3(GND)</text>
<text x="356.8" y="228.5">TC1-5(GND/5V)</text>
</g>
<g font-size="1.8">
<text x="166.4" y="46.2">EFM32GG11B420F2048GQ64</text>
<text x="166.4" y="43.9">U1</text>
<text x="385.7" y="255.4">João Silva</text>
<text x="387.9" y="257.3">Logo</text>
</g>
</svg>
